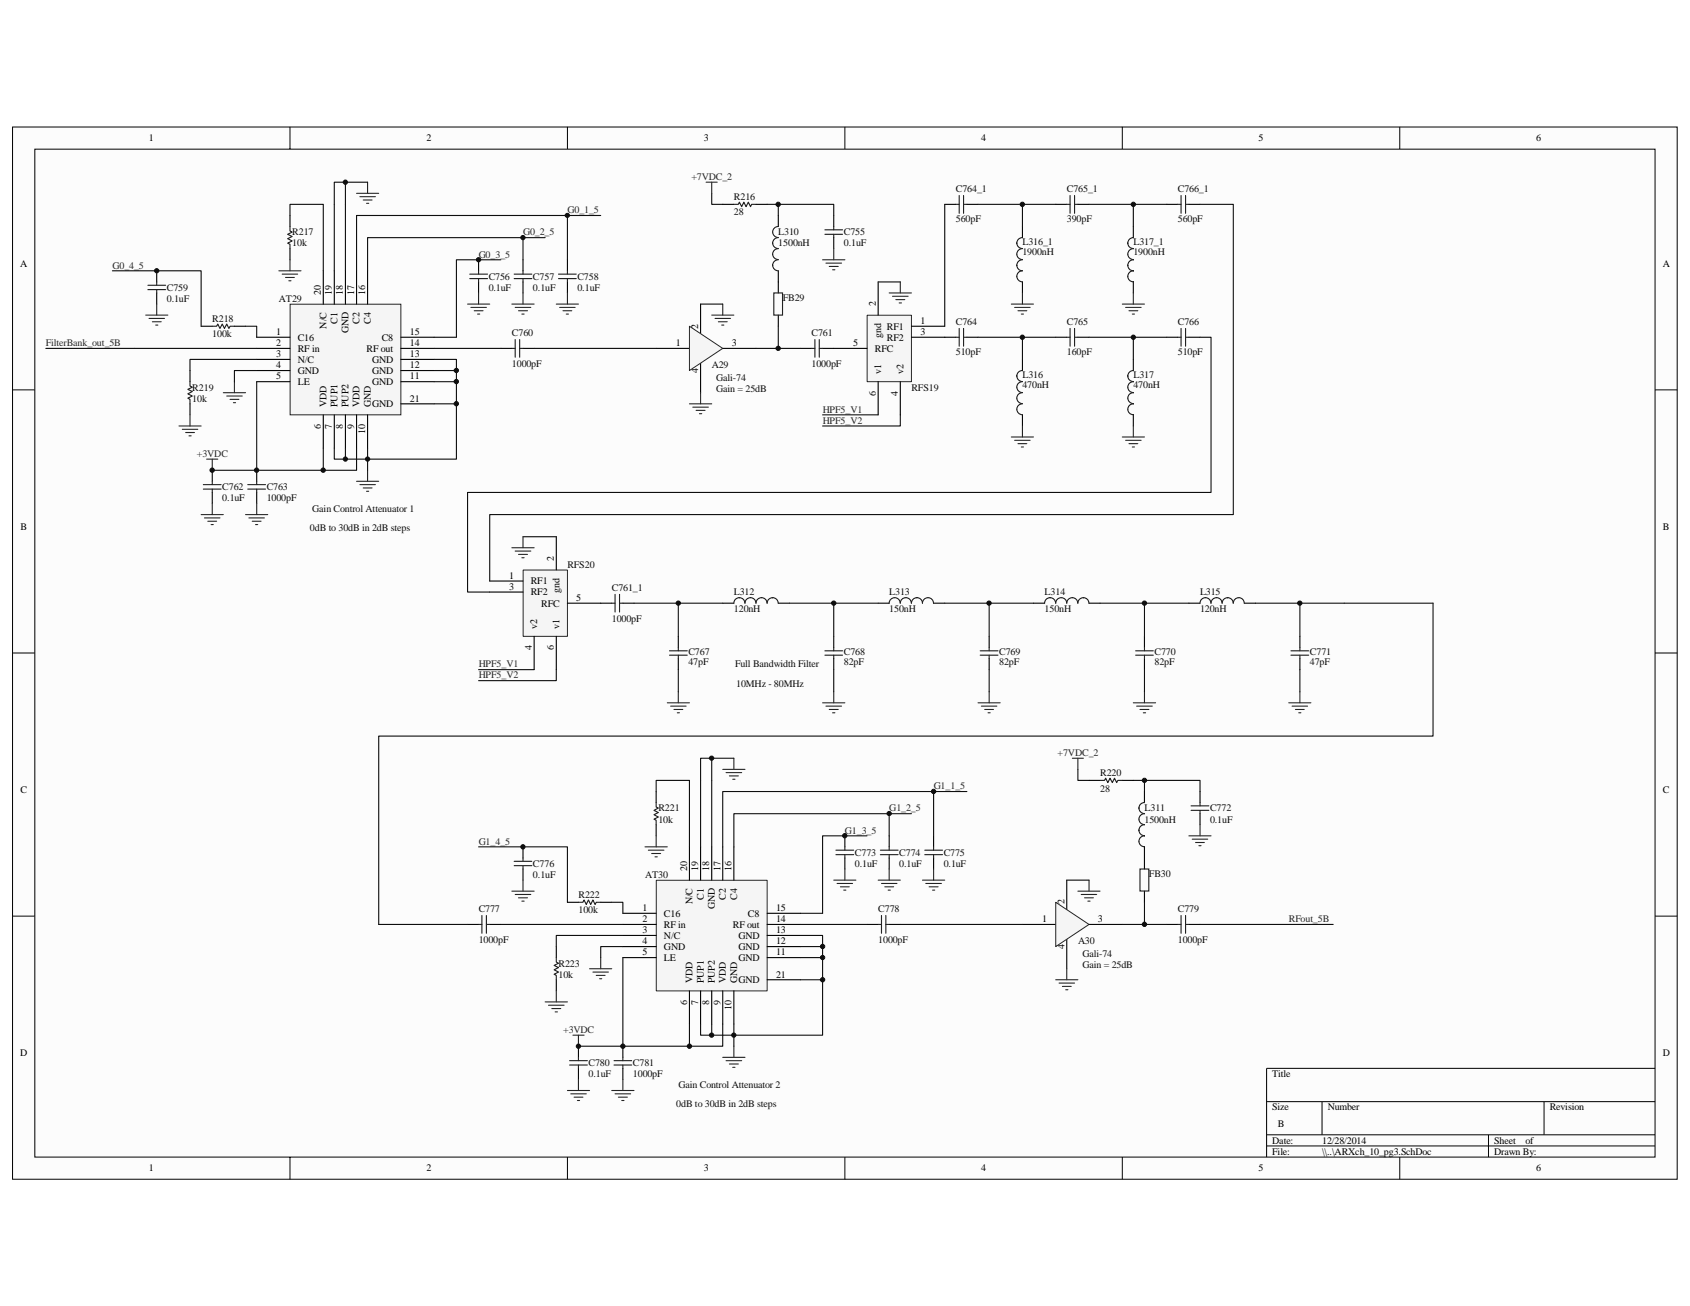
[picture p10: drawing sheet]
<svg xmlns="http://www.w3.org/2000/svg" width="279mm" height="216mm" viewBox="0 0 279 216" stroke-linecap="round" stroke-linejoin="round" font-family="sans-serif">
<path d="M2.1 21h275.2v173.9h-275.2z" fill="#fcfcfc"/>
<path d="M2.1 21h275.2v173.9h-275.2z" fill="none" stroke="#000" stroke-width=".17"/>
<path d="M5.8 24.7h267.8v166.6h-267.8z" fill="#fcfcfc"/>
<g fill="none" stroke="#000" stroke-width=".17">
<path d="M5.8 24.7h267.8v166.6h-267.8zM47.9 21v3.6M93.8 21v3.6M139.7 21v3.6M185.5 21v3.6M231.4 21v3.6M2.1 64.5h3.6M273.6 64.5h3.7M2.1 107.9h3.6M273.6 107.9h3.7M2.1 151.4h3.6M273.6 151.4h3.7"/>
<path d="M273.6 176.6h-64.2v14.7M47.9 191.3v3.6M93.8 191.3v3.6M139.7 191.3v3.6M185.5 191.3v3.6M209.4 182.1h64.2M209.4 187.6h64.2M209.4 189.4h64.2M218.6 182.1v5.5M231.4 191.3v3.6M246.1 187.6v3.7M255.3 182.1v5.5"/>
</g>
<path d="M48 50.3h18.3v18.3h-18.3z" fill="#f5f5f5"/>
<path d="M48 50.3h18.3v18.3h-18.3z" fill="none" stroke="#262626" stroke-width=".17"/>
<g fill="none" stroke="#000" stroke-width=".18">
<path d="M47.9 35.6v1.8M25.9 44.8v1.8M25.9 48.4v1.9M33.3 53.9h1.8M38.8 53.9h1.8M42.4 55.8h5.5M42.4 57.6h5.5M42.4 59.4h5.5M47.9 41.1v1.8M53.4 44.8v5.5M55.3 44.8v5.5M57.1 44.8v5.5"/>
<path d="M58.9 44.8v5.5M60.8 44.8v5.5M66.3 55.8h5.5M66.3 57.6h5.5M66.3 59.4h5.5M79.1 42.9v1.9M79.1 46.6v1.8M82.8 57.6h1.8M86.5 57.6h1.8M86.5 42.9v1.9M86.5 46.6v1.8M93.8 42.9v1.9"/>
<path d="M93.8 46.6v1.8M108.5 57.6h5.5M115.8 50.3v5.5M115.8 59.4v5.5M119.5 57.6h5.5M31.4 61.3v1.8M31.4 66.8v1.8M35.1 77.7v1.9M42.4 61.3h5.5M42.4 63.1h5.5M42.4 77.7v1.9M53.4 68.6v5.5"/>
<path d="M55.3 68.6v5.5M57.1 68.6v5.5M58.9 68.6v5.5M60.8 68.6v5.5M66.3 61.3h5.5M66.3 63.1h5.5M66.3 66.8h5.5M35.1 81.4v1.8M42.4 81.4v1.8"/>
</g>
<g fill="none" stroke="#0e0e0e" stroke-width=".18">
<path d="M47.9 35.6v-1.8h5.5v11M57.1 30.1v14.7M60.8 30.1h-5.5v14.7M86.5 39.3h3.6M93.8 35.6v7.3M99.3 35.6h-40.4v9.2M18.6 44.8h14.7v9.1M40.6 53.9h1.8v1.9M42.4 59.4h-11v1.9M42.4 57.6h-34.8M71.8 59.4h3.7v16.5h-20.2v-1.8M71.8 57.6h11"/>
<path d="M82.8 42.9h-7.3v12.9h-3.7M86.5 42.9v-3.6h-25.7v5.5M42.4 61.3h-3.6v1.8M42.4 63.1v14.6M53.4 74.1v3.6M57.1 74.1v1.8M58.9 74.1v3.6h-23.8M60.8 74.1v3.6M71.8 61.3h3.7M71.8 63.1h3.7M71.8 66.8h3.7"/>
</g>
<g fill="none" stroke="#1c1c1c" stroke-width=".18">
<path d="M47.9 37.4v.8l.4 .2-.7 .3 .7 .4-.7 .4 .7 .3-.7 .4 .3 .2v.7M24.4 47.9h3M24.4 47.2h3M25.9 46.6v.6M25.9 47.9v.5M35.1 53.9h.7l.2-.3 .4 .7 .3-.7 .4 .7 .4-.7 .3 .7 .2-.4h.8M77.7 46.1h2.9M77.7 45.3h2.9M79.1 44.8v.5M79.1 46.1v.5M84.6 57.6h.6M85 46.1h2.9"/>
<path d="M85 45.3h2.9M85.2 56.1v3M85.9 57.6h.6M85.9 56.1v3M86.5 44.8v.5M86.5 46.1v.5M92.3 46.1h3M92.3 45.3h3M93.8 44.8v.5M93.8 46.1v.5M31.4 63.1v.7l.4 .2-.7 .4 .7 .3-.7 .4 .7 .4-.7 .3 .3 .2v.8M35.1 79.6v.5"/>
<path d="M42.4 79.6v.5M33.6 80.9h3M33.6 80.1h3M35.1 80.9v.5M41 80.1h2.9M41 80.9h2.9M42.4 80.9v.5"/>
</g>
<g fill="none" stroke="#262626" stroke-width=".18">
<path d="M58.9 32h3.7M59.5 32.5h2.6M60 33.1h1.5M60.6 33.6h.4M60.8 30.1v1.9M24.1 52.1h3.6M24.6 52.6h2.6M25.2 53.2h1.4M25.7 53.7h.4M25.9 50.3v1.8M46.1 44.8h3.7M46.7 45.3h2.5"/>
<path d="M47.2 45.9h1.5M47.8 46.4h.3M47.9 42.9v1.9M77.3 50.3h3.7M77.9 50.8h2.5M78.4 51.4h1.5M79 51.9h.3M79.1 48.4v1.9M84.6 50.3h3.7M85.2 50.8h2.6M85.7 51.4h1.5M86.3 51.9h.4"/>
<path d="M86.5 48.4v1.9M92 50.3h3.6M92.5 50.8h2.6M93.1 51.4h1.4M93.6 51.9h.4M93.8 48.4v1.9M29.6 70.4h3.7M30.1 71h2.6M30.7 71.5h1.5M31.2 72.1h.4M31.4 68.6v1.8M34.2 75.9h1.8"/>
<path d="M35.1 75.9v1.8M36.9 64.9h3.7M37.5 65.5h2.5M38 66h1.5M38.6 66.6h.3M38.8 63.1v1.8M58.9 79.6h3.7M60.8 77.7v1.9M33.3 85.1h3.6M33.8 85.6h2.6M34.4 86.2h1.4M34.9 86.7h.4"/>
<path d="M35.1 83.2v1.9M40.6 85.1h3.7M41.1 85.6h2.6M41.7 86.2h1.5M42.2 86.7h.4M42.4 83.2v1.9M59.5 80.1h2.6M60 80.7h1.5M60.6 81.2h.4"/>
</g>
<path d="M114 53.9l5.5 3.7-5.5 3.7z" fill="#f5f5f5" stroke="#262626" stroke-width=".17"/>
<g fill="none" stroke="#000" stroke-width=".18">
<path d="M137.8 35.6v1.8M137.8 39.3v1.8M128.7 46.6v1.8M128.7 52.1v1.8M132.3 57.6h1.9M136 57.6h1.8M156.2 55.8h1.8M159.9 55.8h1.8M169 59.4v1.9M174.5 55.8h1.9M178.2 55.8h1.8M187.4 59.4v1.9"/>
<path d="M192.9 55.8h1.8M196.6 55.8h1.8M169 68.6v1.8M187.4 68.6v1.8M119.5 99.7h1.8M128.7 99.7h1.8M145.2 99.7h1.8M154.3 99.7h1.9M170.9 99.7h1.8M180 99.7h1.9M196.6 99.7h1.8M205.7 99.7h1.9"/>
<path d="M112.1 105.2v1.8M112.1 108.9v1.8M137.8 105.2v1.8M137.8 108.9v1.8M163.5 105.2v1.8M163.5 108.9v1.8M189.2 105.2v1.8M189.2 108.9v1.8M214.9 105.2v1.8M214.9 108.9v1.8"/>
</g>
<g fill="none" stroke="#1c1c1c" stroke-width=".18">
<path d="M136.4 38.7h2.9M136.4 38h2.9M137.8 37.4v.6M137.8 38.7v.6M127.9 48.4h1.5v3.7h-1.5zM134.2 57.6h.5M134.7 56.1v3M135.4 57.6h.6M135.4 56.1v3M158 55.8h.6M158.6 54.3v2.9M159.3 55.8h.6"/>
<path d="M159.3 54.3v2.9M176.4 55.8h.5M176.9 54.3v2.9M177.7 55.8h.5M177.7 54.3v2.9M194.7 55.8h.6M195.3 54.3v2.9M196 55.8h.6M196 54.3v2.9M169 66.8a.9 .9 0 0 0-.9 .9 .9 .9 0 0 0 .9 .9M169 64.9a.9 .9 0 0 0-.9 .9 .9 .9 0 0 0 .9 .9M169 63.1a.9 .9 0 0 0-.9 .9 .9 .9 0 0 0 .9 .9"/>
<path d="M169 61.3a.9 .9 0 0 0-.9 .9 .92 .92 0 0 0 .9 .9M187.4 66.8a.9 .9 0 0 0-.9 .9 .9 .9 0 0 0 .9 .9M187.4 64.9a.9 .9 0 0 0-.9 .9 .9 .9 0 0 0 .9 .9M187.4 63.1a.9 .9 0 0 0-.9 .9 .9 .9 0 0 0 .9 .9M187.4 61.3a.9 .9 0 0 0-.9 .9 .9 .9 0 0 0 .9 .9M126.8 99.7a.92 .92 0 0 0-.9-.9 .92 .92 0 0 0-.9 .9 .91 .91 0 0 0-.9-.9 .91 .91 0 0 0-1 .9 .89 .89 0 0 0-.9-.9h.1a.9 .9 0 0 0-1 .9M128.7 99.7a.89 .89 0 0 0-1-.9h.1a.9 .9 0 0 0-1 .9M150.7 99.7a.92 .92 0 0 0-1-.9 .92 .92 0 0 0-.9 .9 .91 .91 0 0 0-.9-.9 .91 .91 0 0 0-.9 .9M154.3 99.7a.91 .91 0 0 0-.9-.9 .91 .91 0 0 0-.9 .9 .89 .89 0 0 0-.9-.9 .9 .9 0 0 0-.9 .9M174.5 99.7a.89 .89 0 0 0-.9-.9 .9 .9 0 0 0-.9 .9M178.2 99.7a.91 .91 0 0 0-.9-.9 .91 .91 0 0 0-.9 .9 .91 .91 0 0 0-.9-.9 .91 .91 0 0 0-1 .9M180 99.7a.89 .89 0 0 0-.9-.9 .9 .9 0 0 0-.9 .9"/>
<path d="M202 99.7a.92 .92 0 0 0-.9-.9 .92 .92 0 0 0-.9 .9 .9 .9 0 0 0-.9-.9 .9 .9 0 0 0-.9 .9M205.7 99.7a.91 .91 0 0 0-.9-.9 .91 .91 0 0 0-.9 .9 .89 .89 0 0 0-.9-.9 .9 .9 0 0 0-.9 .9M110.7 108.3h2.9M110.7 107.6h2.9M112.1 107v.6M112.1 108.3v.6M136.4 108.3h2.9M136.4 107.6h2.9M137.8 107v.6M137.8 108.3v.6M162.1 108.3h2.9M162.1 107.6h2.9"/>
<path d="M163.5 107v.6M163.5 108.3v.6M187.7 107.6h3M187.7 108.3h3M189.2 107v.6M189.2 108.3v.6M213.4 107.6h3M213.4 108.3h3M214.9 107v.6M214.9 108.3v.6"/>
</g>
<g fill="none" stroke="#262626" stroke-width=".18">
<path d="M116.7 30.1h1.9M117.7 30.1v1.9M117.7 52.1h3.6M118.2 52.6h2.6M118.8 53.2h1.4M119.3 53.7h.4M119.5 50.3v1.8M136 42.9h3.7M136.5 43.5h2.6M137.1 44h1.5M137.6 44.6h.4M137.8 41.1v1.8"/>
<path d="M114 66.8h3.7M114.5 67.3h2.6M115.1 67.8h1.5M115.6 68.4h.4M115.8 64.9v1.9M167.2 72.2h3.7M167.7 72.8h2.6M168.3 73.3h1.5M168.8 73.9h.4M169 70.4v1.8M185.5 72.2h3.7M186.1 72.8h2.6"/>
<path d="M186.6 73.3h1.5M187.2 73.9h.4M187.4 70.4v1.8M110.3 116.2h3.7M110.9 116.7h2.5M111.4 117.3h1.5M112 117.8h.3M112.1 114.4v1.8M136 116.2h3.7M136.5 116.7h2.6M137.1 117.3h1.5M137.6 117.8h.4"/>
<path d="M137.8 114.4v1.8M161.7 116.2h3.7M162.2 116.7h2.6M162.8 117.3h1.5M163.3 117.8h.4M163.5 114.4v1.8M187.4 116.2h3.7M187.9 116.7h2.6M188.5 117.3h1.4M189 117.8h.4M189.2 114.4v1.8M213.1 116.2h3.6"/>
<path d="M213.6 116.7h2.6M214.2 117.3h1.4M214.7 117.8h.4M214.9 114.4v1.8"/>
</g>
<g fill="none" stroke="#0e0e0e" stroke-width=".18">
<path d="M117.7 32v1.8h1.8M126.8 33.8h11v1.8M128.7 33.8v1.8M88.3 57.6h20.2M115.8 50.3h3.7M125 57.6h7.3M128.7 53.9v3.7M161.7 55.8h7.3v3.6M169 55.8h5.5M180 55.8h12.9M187.4 55.8v3.6M104.8 99.7h14.7"/>
<path d="M112.1 99.7v5.5M130.5 99.7h14.7M137.8 99.7v5.5M156.2 99.7h14.7M163.5 99.7v5.5M181.9 99.7h14.7M189.2 99.7v5.5M207.6 99.7h29.3M214.9 99.7v5.5M112.1 110.7v3.7M137.8 110.7v3.7M163.5 110.7v3.7"/>
<path d="M189.2 110.7v3.7M214.9 110.7v3.7"/>
</g>
<path d="M108.5 145.5h18.3v18.3h-18.3z" fill="#f5f5f5"/>
<path d="M108.5 145.5h18.3v18.3h-18.3z" fill="none" stroke="#262626" stroke-width=".17"/>
<g fill="none" stroke="#000" stroke-width=".18">
<path d="M86.5 140v1.8M108.5 130.9v1.8M108.5 136.3v1.9M114 140v5.5M115.8 140v5.5M117.7 140v5.5M119.5 140v5.5M121.3 140v5.5M139.7 138.2v1.8M147 138.2v1.8M154.3 138.2v1.8M77.3 152.8h1.8"/>
<path d="M81 152.8h1.8M86.5 143.7v1.8M92 156.5v1.8M93.8 149.2h1.8M99.3 149.2h1.8M103 151h5.5M103 152.8h5.5M103 154.6h5.5M103 156.5h5.5M103 158.3h5.5M126.8 151h5.5M126.8 152.8h5.5"/>
<path d="M126.8 154.6h5.5M126.8 156.5h5.5M126.8 158.3h5.5M139.7 141.8v1.9M143.3 152.8h1.9M147 152.8h1.8M147 141.8v1.9M154.3 141.8v1.9M169 152.8h5.5M176.4 145.5v5.5M176.4 154.6v5.5M180 152.8h5.5"/>
<path d="M92 162v1.8M95.6 173v1.8M95.6 176.6v1.9M103 173v1.8M103 176.6v1.9M114 163.8v5.5M115.8 163.8v5.5M117.7 163.8v5.5M119.5 163.8v5.5M121.3 163.8v5.5M126.8 162h5.5"/>
</g>
<g fill="none" stroke="#1c1c1c" stroke-width=".18">
<path d="M108.5 132.7v.7l.3 .2-.7 .4 .7 .3-.7 .4 .7 .4-.7 .3 .4 .2v.7M139.7 140v.5M147 140v.5M154.3 140v.5M79.1 152.8h.6M79.7 151.3v3M80.4 152.8h.6M80.4 151.3v3M85 143.1h2.9M85 142.4h2.9M86.5 141.8v.6M86.5 143.1v.6"/>
<path d="M92 158.3v.7l.3 .2-.7 .4 .7 .4-.7 .3 .7 .4-.7 .4 .4 .1v.8M95.6 149.2h.8l.2-.4 .3 .7 .4-.7 .4 .7 .3-.7 .4 .7 .2-.3h.7M138.2 141.3h2.9M138.2 140.5h2.9M139.7 141.3v.5M145.2 152.8h.5M145.5 141.3h3M145.5 140.5h3M145.7 151.3v3M146.5 152.8h.5M146.5 151.3v3M147 141.3v.5"/>
<path d="M152.9 141.3h2.9M152.9 140.5h2.9M154.3 141.3v.5M94.2 176.1h2.9M94.2 175.3h2.9M95.6 174.8v.5M95.6 176.1v.5M101.5 176.1h2.9M101.5 175.3h2.9M103 174.8v.5M103 176.1v.5"/>
</g>
<g fill="none" stroke="#0e0e0e" stroke-width=".18">
<path d="M79.1 140h14.7v9.2M108.5 130.9v-1.9h5.5v11M117.7 125.3v14.7M121.3 125.3h-5.5v14.7M143.3 138.2h-7.3v12.8h-3.7M147 138.2v-3.7h-25.7v5.5M147 134.5h3.7M154.3 130.9v7.3M159.9 130.9h-40.4v9.1M62.6 152.8h14.7M82.8 152.8h20.2M101.1 149.2h1.9v1.8"/>
<path d="M103 156.5h-3.7v1.8M103 154.6h-11v1.9M103 158.3v14.7M132.3 154.6h3.7v16.5h-20.2v-1.8M132.3 152.8h11M132.3 156.5h3.7M132.3 158.3h3.7M114 169.3v3.7M117.7 169.3v1.8M119.5 169.3v3.7h-23.9M121.3 169.3v3.7M132.3 162h3.7"/>
</g>
<g fill="none" stroke="#262626" stroke-width=".18">
<path d="M106.6 140h3.7M108.5 138.2v1.8M119.5 127.2h3.7M120 127.7h2.6M120.6 128.3h1.5M121.1 128.8h.4M121.3 125.3v1.9M84.6 147.3h3.7M85.2 147.9h2.6M85.7 148.4h1.5M86.3 149h.4M86.5 145.5v1.8"/>
<path d="M99.3 158.3v1.8M107.2 140.5h2.6M107.7 141.1h1.5M108.3 141.6h.4M137.8 145.5h3.7M138.4 146h2.5M138.9 146.6h1.5M139.5 147.2h.3M139.7 143.7v1.8M145.2 145.5h3.6M145.7 146h2.6M146.3 146.6h1.4"/>
<path d="M146.8 147.2h.4M147 143.7v1.8M152.5 145.5h3.7M153.1 146h2.5M153.6 146.6h1.5M154.2 147.2h.3M154.3 143.7v1.8M90.1 165.6h3.7M90.7 166.2h2.6M91.2 166.7h1.5M91.8 167.3h.4M92 163.8v1.8"/>
<path d="M94.7 171.1h1.9M95.6 171.1v1.9M95.6 178.5v1.8M97.5 160.1h3.6M98 160.7h2.6M98.6 161.2h1.4M99.1 161.8h.4M103 178.5v1.8M119.5 174.8h3.7M120 175.3h2.6M120.6 175.9h1.5M121.1 176.4h.4"/>
<path d="M121.3 173v1.8M93.8 180.3h3.7M94.4 180.8h2.5M94.9 181.4h1.5M95.5 181.9h.3M101.1 180.3h3.7M101.7 180.8h2.6M102.2 181.4h1.5M102.8 181.9h.4"/>
</g>
<path d="M174.5 149.2l5.5 3.6-5.5 3.7z" fill="#f5f5f5" stroke="#262626" stroke-width=".17"/>
<g fill="none" stroke="#000" stroke-width=".18">
<path d="M119.5 33.8h1.8M125 33.8h1.8M128.7 35.6v1.8M128.7 44.8v1.8M180 129h1.9M185.5 129h1.9M189.2 130.9v1.8M189.2 140v3.7M198.4 130.9v1.8M198.4 134.5v1.8M189.2 147.3v1.9M192.9 152.8h1.8"/>
<path d="M196.6 152.8h1.8"/>
</g>
<g fill="none" stroke="#1c1c1c" stroke-width=".18">
<path d="M121.3 33.8h.8l.1-.4 .4 .8 .4-.8 .3 .8 .4-.8 .4 .8 .2-.4h.7M128.7 37.4a.92 .92 0 0 0-1 1 .92 .92 0 0 0 1 .9 .9 .9 0 0 0-1 .9 .91 .91 0 0 0 1 .9M128.7 42.9a.9 .9 0 0 0-1 1 .92 .92 0 0 0 1 .9M128.7 41.1a.9 .9 0 0 0-1 .9 .9 .9 0 0 0 1 .9M181.9 129h.7l.2-.3 .4 .7 .3-.7 .4 .7 .4-.7 .3 .7 .2-.4h.7M189.2 136.3a.9 .9 0 0 0-.9 1v-.1a.9 .9 0 0 0 .9 1 .9 .9 0 0 0-.9 .9 .9 .9 0 0 0 .9 .9M189.2 134.5a.9 .9 0 0 0-.9 .9 .9 .9 0 0 0 .9 .9M189.2 132.7a.9 .9 0 0 0-.9 .9 .9 .9 0 0 0 .9 .9M196.9 133.2h3M196.9 134h3M198.4 132.7v.5M198.4 134v.5"/>
<path d="M188.5 143.7h1.4v3.6h-1.4zM194.7 152.8h.6M195.3 151.3v3M196 152.8h.6M196 151.3v3"/>
</g>
<g fill="none" stroke="#262626" stroke-width=".18">
<path d="M177.3 125.3h1.8M178.2 125.3v1.9M196.6 138.2h3.6M197.1 138.7h2.6M197.7 139.3h1.4M198.2 139.8h.4M198.4 136.3v1.9M178.2 147.3h3.7M178.8 147.9h2.5M179.3 148.4h1.5M179.9 149h.3M180 145.5v1.8"/>
<path d="M174.5 162h3.7M175.1 162.5h2.6M175.6 163.1h1.5M176.2 163.6h.4M176.4 160.1v1.9"/>
</g>
<path d="M236.9 99.7v22h-174.3v31.1M178.2 127.2v1.8h1.8M187.4 129h11v1.9M189.2 129v1.9M148.8 152.8h20.2M176.4 145.5h3.6M185.5 152.8h7.4M189.2 149.2v3.6M198.4 152.8h22" fill="none" stroke="#0e0e0e" stroke-width=".18"/>
<path d="M86.5 94.3h7.3v10.9h-7.3z" fill="#f5f5f5"/>
<path d="M86.5 94.2h7.3v11h-7.3z" fill="none" stroke="#262626" stroke-width=".17"/>
<path d="M81 97.9h5.5M81 96.1h5.5M92 88.7v5.5M93.8 99.7h7.3M103 99.7h1.8M88.3 105.2v5.5M92 105.2v5.5" fill="none" stroke="#000" stroke-width=".18"/>
<path d="M101.1 99.7h.6M101.7 98.3v2.9M102.4 99.7h.6M102.4 98.3v2.9" fill="none" stroke="#1c1c1c" stroke-width=".18"/>
<path d="M84.6 90.6h3.7M85.2 91.1h2.6M85.7 91.7h1.5M86.3 92.2h.4M86.5 88.7v1.9" fill="none" stroke="#262626" stroke-width=".18"/>
<path d="M86.5 88.7h5.5M79.1 110.7h9.2M92 110.7v1.8h-12.9" fill="none" stroke="#0e0e0e" stroke-width=".18"/>
<path d="M143.4 52.1h7.3v11h-7.3z" fill="#f5f5f5"/>
<path d="M143.4 52.1h7.3v11h-7.3z" fill="none" stroke="#262626" stroke-width=".17"/>
<g fill="none" stroke="#000" stroke-width=".18">
<path d="M156.2 33.8h1.8M159.9 33.8h1.8M169 37.4v1.9M174.5 33.8h1.9M178.2 33.8h1.8M187.4 37.4v1.9M192.9 33.8h1.8M196.6 33.8h1.8M137.8 57.6h5.5M145.2 46.6v5.5M150.7 55.8h5.5M150.7 53.9h5.5"/>
<path d="M169 46.6v1.8M187.4 46.6v1.8M145.2 63.1v5.5M148.8 63.1v5.5"/>
</g>
<g fill="none" stroke="#262626" stroke-width=".18">
<path d="M147 48.4h3.7M147.6 49h2.5M148.1 49.5h1.5M148.7 50.1h.3M148.8 46.6v1.8M167.2 50.3h3.7M167.7 50.8h2.6M168.3 51.4h1.5M168.8 51.9h.4M169 48.4v1.9M185.5 50.3h3.7M186.1 50.8h2.6"/>
<path d="M186.6 51.4h1.5M187.2 51.9h.4M187.4 48.4v1.9"/>
</g>
<path d="M156.2 33.8v20.1M161.7 33.8h7.3v3.6M169 33.8h5.5M180 33.8h12.9M187.4 33.8v3.6M198.4 33.8h5.5v51.3h-122.9v11M145.2 46.6h3.6M198.4 55.8h1.8v25.6h-122.9v16.5h3.7M136 68.6h9.2M148.8 68.6v1.8h-12.8" fill="none" stroke="#0e0e0e" stroke-width=".18"/>
<g fill="none" stroke="#1c1c1c" stroke-width=".18">
<path d="M158 33.8h.6M158.6 32.3v3M159.3 33.8h.6M159.3 32.3v3M169 39.3a.9 .9 0 0 0-.9 .9 .91 .91 0 0 0 .9 .9M176.4 33.8h.5M176.9 32.3v3M177.7 33.8h.5M177.7 32.3v3M187.4 39.3a.9 .9 0 0 0-.9 .9 .89 .89 0 0 0 .9 .9M194.7 33.8h.6M195.3 32.3v3"/>
<path d="M196 33.8h.6M196 32.3v3M169 42.9a.9 .9 0 0 0-.9 1 .92 .92 0 0 0 .9 .9 .91 .91 0 0 0-.9 .9 .91 .91 0 0 0 .9 .9M169 41.1a.9 .9 0 0 0-.9 .9 .9 .9 0 0 0 .9 .9M187.4 42.9a.9 .9 0 0 0-.9 1 .9 .9 0 0 0 .9 .9 .91 .91 0 0 0-.9 .9 .91 .91 0 0 0 .9 .9M187.4 41.1a.9 .9 0 0 0-.9 .9 .9 .9 0 0 0 .9 .9"/>
</g>
<g fill="#0e0e0e" stroke="#0e0e0e" stroke-width=".17">
<circle cx="25.9" cy="44.8" r=".35"/>
<circle cx="35.1" cy="77.7" r=".36"/>
<circle cx="42.4" cy="77.7" r=".36"/>
<circle cx="53.4" cy="77.7" r=".36"/>
<circle cx="57.1" cy="75.9" r=".35"/>
<circle cx="57.1" cy="30.1" r=".35"/>
<circle cx="60.8" cy="75.9" r=".35"/>
<circle cx="75.4" cy="66.7" r=".36"/>
<circle cx="75.4" cy="63.1" r=".36"/>
<circle cx="75.4" cy="61.2" r=".35"/>
<circle cx="79.1" cy="42.9" r=".36"/>
<circle cx="86.4" cy="140" r=".36"/>
<circle cx="86.5" cy="39.3" r=".35"/>
<circle cx="93.8" cy="35.6" r=".35"/>
<circle cx="95.6" cy="173" r=".36"/>
<circle cx="103" cy="173" r=".36"/>
<circle cx="112.1" cy="99.7" r=".35"/>
<circle cx="114" cy="173" r=".36"/>
<circle cx="117.6" cy="171.1" r=".35"/>
<circle cx="117.7" cy="125.3" r=".35"/>
<circle cx="121.3" cy="171.1" r=".35"/>
<circle cx="128.7" cy="57.6" r=".35"/>
<circle cx="128.7" cy="33.8" r=".36"/>
<circle cx="136" cy="162" r=".36"/>
<circle cx="136" cy="158.3" r=".35"/>
<circle cx="136" cy="156.5" r=".36"/>
<circle cx="137.8" cy="99.7" r=".36"/>
<circle cx="139.7" cy="138.2" r=".36"/>
<circle cx="147" cy="134.5" r=".35"/>
<circle cx="154.3" cy="130.8" r=".36"/>
<circle cx="163.5" cy="99.7" r=".35"/>
<circle cx="169" cy="55.8" r=".36"/>
<circle cx="169" cy="33.8" r=".36"/>
<circle cx="187.4" cy="55.8" r=".36"/>
<circle cx="187.4" cy="33.8" r=".36"/>
<circle cx="189.2" cy="152.8" r=".36"/>
<circle cx="189.2" cy="129" r=".36"/>
<circle cx="189.2" cy="99.7" r=".36"/>
<circle cx="214.9" cy="99.7" r=".35"/>
</g>
<g font-size="1.7">
<text x="24.6" y="23.3">1</text>
<text x="70.5" y="23.3">2</text>
<text x="116.4" y="23.3">3</text>
<text x="162.2" y="23.3">4</text>
<text x="208.1" y="23.3">5</text>
<text x="254" y="23.3">6</text>
<text x="3.3" y="44.2">A</text>
<text x="274.9" y="44.2">A</text>
<text x="53" y="48.8" transform="rotate(-90 53 48.8)">20</text>
<text x="54.9" y="48.8" transform="rotate(-90 54.9 48.8)">19</text>
<text x="55.8" y="53.5" transform="rotate(-90 55.8 53.5)">C1</text>
<text x="56.7" y="48.8" transform="rotate(-90 56.7 48.8)">18</text>
<text x="58.5" y="48.8" transform="rotate(-90 58.5 48.8)">17</text>
<text x="59.5" y="53.5" transform="rotate(-90 59.5 53.5)">C2</text>
<text x="60.4" y="48.8" transform="rotate(-90 60.4 48.8)">16</text>
<text x="61.3" y="53.5" transform="rotate(-90 61.3 53.5)">C4</text>
<text x="144.8" y="50.7" transform="rotate(-90 144.8 50.7)">2</text>
<text x="152.2" y="53.6">1</text>
<text x="45.7" y="55.4">1</text>
<text x="45.7" y="57.2">2</text>
<text x="45.7" y="59.1">3</text>
<text x="49.2" y="56.3">C16</text>
<text x="49.2" y="58.1">RF in</text>
<text x="49.2" y="60">N/C</text>
<text x="54" y="54.3" transform="rotate(-90 54 54.3)">N/C</text>
<text x="57.6" y="55.1" transform="rotate(-90 57.6 55.1)">GND</text>
<text x="60.6" y="58.1">RF out</text>
<text x="61.5" y="60">GND</text>
<text x="63.1" y="56.3">C8</text>
<text x="67.8" y="59.1">13</text>
<text x="67.8" y="55.4">15</text>
<text x="67.8" y="57.2">14</text>
<text x="111.7" y="57.2">1</text>
<text x="115.4" y="54.3" transform="rotate(-90 115.4 54.3)">2</text>
<text x="121" y="57.2">3</text>
<text x="141.1" y="57.2">5</text>
<text x="144.6" y="58.1">RFC</text>
<text x="145.7" y="55.9" transform="rotate(-90 145.7 55.9)">gnd</text>
<text x="146.6" y="56.3">RF2</text>
<text x="146.6" y="54.5">RF1</text>
<text x="152.2" y="55.4">3</text>
<text x="45.7" y="60.9">4</text>
<text x="45.7" y="62.7">5</text>
<text x="49.2" y="61.8">GND</text>
<text x="49.2" y="63.6">LE</text>
<text x="61.5" y="63.6">GND</text>
<text x="61.5" y="61.8">GND</text>
<text x="67.8" y="62.7">11</text>
<text x="67.8" y="60.9">12</text>
<text x="115.4" y="61.7" transform="rotate(-90 115.4 61.7)">4</text>
<text x="144.8" y="65.4" transform="rotate(-90 144.8 65.4)">6</text>
<text x="145.7" y="61.8" transform="rotate(-90 145.7 61.8)">v1</text>
<text x="148.4" y="65.4" transform="rotate(-90 148.4 65.4)">4</text>
<text x="149.4" y="61.8" transform="rotate(-90 149.4 61.8)">v2</text>
<text x="53" y="70.9" transform="rotate(-90 53 70.9)">6</text>
<text x="54" y="67.3" transform="rotate(-90 54 67.3)">VDD</text>
<text x="54.9" y="70.9" transform="rotate(-90 54.9 70.9)">7</text>
<text x="55.8" y="67.3" transform="rotate(-90 55.8 67.3)">PUP1</text>
<text x="56.7" y="70.9" transform="rotate(-90 56.7 70.9)">8</text>
<text x="57.6" y="67.3" transform="rotate(-90 57.6 67.3)">PUP2</text>
<text x="58.5" y="70.9" transform="rotate(-90 58.5 70.9)">9</text>
<text x="59.5" y="67.3" transform="rotate(-90 59.5 67.3)">VDD</text>
<text x="60.4" y="71.7" transform="rotate(-90 60.4 71.7)">10</text>
<text x="61.3" y="67.3" transform="rotate(-90 61.3 67.3)">GND</text>
<text x="67.8" y="66.4">21</text>
<text x="3.4" y="87.7">B</text>
<text x="274.9" y="87.7">B</text>
<text x="84.2" y="95.7">1</text>
<text x="91.6" y="92.8" transform="rotate(-90 91.6 92.8)">2</text>
<text x="84.2" y="97.5">3</text>
<text x="87.8" y="98.4">RF2</text>
<text x="87.8" y="96.6">RF1</text>
<text x="89.5" y="100.3">RFC</text>
<text x="92.5" y="98" transform="rotate(-90 92.5 98)">gnd</text>
<text x="95.3" y="99.4">5</text>
<text x="87.9" y="107.5" transform="rotate(-90 87.9 107.5)">4</text>
<text x="88.8" y="103.9" transform="rotate(-90 88.8 103.9)">v2</text>
<text x="91.6" y="107.5" transform="rotate(-90 91.6 107.5)">6</text>
<text x="92.5" y="103.9" transform="rotate(-90 92.5 103.9)">v1</text>
<text x="3.4" y="131.1">C</text>
<text x="274.9" y="131.1">C</text>
<text x="113.6" y="144" transform="rotate(-90 113.6 144)">20</text>
<text x="114.5" y="149.5" transform="rotate(-90 114.5 149.5)">N/C</text>
<text x="115.4" y="144" transform="rotate(-90 115.4 144)">19</text>
<text x="116.4" y="148.7" transform="rotate(-90 116.4 148.7)">C1</text>
<text x="117.3" y="144" transform="rotate(-90 117.3 144)">18</text>
<text x="119.1" y="144" transform="rotate(-90 119.1 144)">17</text>
<text x="120" y="148.7" transform="rotate(-90 120 148.7)">C2</text>
<text x="120.9" y="144" transform="rotate(-90 120.9 144)">16</text>
<text x="121.9" y="148.7" transform="rotate(-90 121.9 148.7)">C4</text>
<text x="176" y="149.5" transform="rotate(-90 176 149.5)">2</text>
<text x="106.2" y="150.6">1</text>
<text x="106.2" y="152.5">2</text>
<text x="106.2" y="154.3">3</text>
<text x="109.8" y="151.5">C16</text>
<text x="109.8" y="153.4">RF in</text>
<text x="109.8" y="155.2">N/C</text>
<text x="118.2" y="150.3" transform="rotate(-90 118.2 150.3)">GND</text>
<text x="121.2" y="153.4">RF out</text>
<text x="122.1" y="155.2">GND</text>
<text x="123.7" y="151.5">C8</text>
<text x="128.3" y="154.3">13</text>
<text x="128.3" y="152.5">14</text>
<text x="128.3" y="150.6">15</text>
<text x="172.3" y="152.5">1</text>
<text x="181.5" y="152.5">3</text>
<text x="106.2" y="156.1">4</text>
<text x="106.2" y="157.9">5</text>
<text x="109.8" y="157">GND</text>
<text x="109.8" y="158.9">LE</text>
<text x="122.1" y="158.9">GND</text>
<text x="122.1" y="157">GND</text>
<text x="128.3" y="157.9">11</text>
<text x="128.3" y="156.1">12</text>
<text x="128.3" y="161.6">21</text>
<text x="176" y="157" transform="rotate(-90 176 157)">4</text>
<text x="113.6" y="166.1" transform="rotate(-90 113.6 166.1)">6</text>
<text x="114.5" y="162.5" transform="rotate(-90 114.5 162.5)">VDD</text>
<text x="115.4" y="166.1" transform="rotate(-90 115.4 166.1)">7</text>
<text x="116.4" y="162.5" transform="rotate(-90 116.4 162.5)">PUP1</text>
<text x="117.3" y="166.1" transform="rotate(-90 117.3 166.1)">8</text>
<text x="118.2" y="162.5" transform="rotate(-90 118.2 162.5)">PUP2</text>
<text x="119.1" y="166.1" transform="rotate(-90 119.1 166.1)">9</text>
<text x="120" y="162.5" transform="rotate(-90 120 162.5)">VDD</text>
<text x="120.9" y="166.9" transform="rotate(-90 120.9 166.9)">10</text>
<text x="121.9" y="162.5" transform="rotate(-90 121.9 162.5)">GND</text>
<text x="3.3" y="174.6">D</text>
<text x="210.3" y="178.1">Title</text>
<text x="274.9" y="174.6">D</text>
<text x="210.3" y="183.6">Size</text>
<text x="219.5" y="183.6">Number</text>
<text x="256.2" y="183.6">Revision</text>
<text x="210.3" y="189.1">Date:</text>
<text x="210.3" y="190.9">File:</text>
<text x="211.2" y="186.3">B</text>
<text x="218.6" y="190.9">\\..\ARXch_10_pg3.SchDoc</text>
<text x="218.6" y="189.1">12/28/2014</text>
<text x="247" y="190.9">Drawn By:</text>
<text x="247" y="189.1">Sheet</text>
<text x="252.2" y="189.1">of</text>
<text x="24.6" y="193.7">1</text>
<text x="70.5" y="193.7">2</text>
<text x="116.4" y="193.7">3</text>
<text x="162.2" y="193.7">4</text>
<text x="208.1" y="193.7">5</text>
<text x="254" y="193.7">6</text>
</g>
<g font-size="1.7" fill="#262626">
<text x="114.3" y="29.8">+7VDC_2</text>
<text x="93.8" y="35.3">G0_1_5</text>
<text x="86.5" y="38.9">G0_2_5</text>
<text x="18.6" y="44.4">G0_4_5</text>
<text x="79.1" y="42.6">G0_3_5</text>
<text x="7.6" y="57.2">FilterBank_out_5B</text>
<text x="136" y="68.2">HPF5_V1</text>
<text x="136" y="70">HPF5_V2</text>
<text x="32.6" y="75.5">+3VDC</text>
<text x="79.1" y="110.3">HPF5_V1</text>
<text x="79.1" y="112.2">HPF5_V2</text>
<text x="174.9" y="125">+7VDC_2</text>
<text x="154.4" y="130.5">G1_1_5</text>
<text x="139.7" y="137.8">G1_3_5</text>
<text x="147" y="134.1">G1_2_5</text>
<text x="79.1" y="139.6">G1_4_5</text>
<text x="213.1" y="152.5">RFout_5B</text>
<text x="93.1" y="170.8">+3VDC</text>
</g>
<g font-size="1.7" fill="#0e0e0e">
<text x="121.3" y="35.6">28</text>
<text x="121.3" y="33.1">R216</text>
<text x="158" y="31.8">C764_1</text>
<text x="176.4" y="31.8">C765_1</text>
<text x="194.7" y="31.8">C766_1</text>
<text x="48.3" y="40.7">10k</text>
<text x="48.3" y="38.9">R217</text>
<text x="128.7" y="40.7">1500nH</text>
<text x="128.7" y="38.9">L310</text>
<text x="139.5" y="40.7">0.1uF</text>
<text x="139.5" y="38.9">C755</text>
<text x="158" y="36.7">560pF</text>
<text x="169" y="40.6">L316_1</text>
<text x="176.4" y="36.7">390pF</text>
<text x="187.4" y="40.6">L317_1</text>
<text x="194.7" y="36.7">560pF</text>
<text x="80.8" y="46.2">C756</text>
<text x="88.1" y="46.2">C757</text>
<text x="95.5" y="46.2">C758</text>
<text x="169" y="42.2">1900nH</text>
<text x="187.4" y="42.2">1900nH</text>
<text x="27.6" y="49.9">0.1uF</text>
<text x="27.6" y="48.1">C759</text>
<text x="35.1" y="53.2">R218</text>
<text x="46.1" y="49.9">AT29</text>
<text x="80.8" y="48.1">0.1uF</text>
<text x="88.1" y="48.1">0.1uF</text>
<text x="95.5" y="48.1">0.1uF</text>
<text x="129.4" y="49.7">FB29</text>
<text x="158" y="53.7">C764</text>
<text x="176.4" y="53.7">C765</text>
<text x="194.7" y="53.7">C766</text>
<text x="35.1" y="55.8">100k</text>
<text x="84.6" y="55.6">C760</text>
<text x="134.2" y="55.6">C761</text>
<text x="158" y="58.7">510pF</text>
<text x="176.4" y="58.7">160pF</text>
<text x="194.7" y="58.7">510pF</text>
<text x="31.8" y="64.6">R219</text>
<text x="84.6" y="60.7">1000pF</text>
<text x="117.7" y="60.9">A29</text>
<text x="118.4" y="62.9">Gali-74</text>
<text x="118.4" y="64.7">Gain = 25dB</text>
<text x="134.2" y="60.7">1000pF</text>
<text x="150.7" y="64.6">RFS19</text>
<text x="169" y="62.5">L316</text>
<text x="169" y="64.2">470nH</text>
<text x="187.4" y="62.5">L317</text>
<text x="187.4" y="64.2">470nH</text>
<text x="31.8" y="66.4">10k</text>
<text x="36.7" y="82.9">0.1uF</text>
<text x="36.7" y="81">C762</text>
<text x="44.1" y="81">C763</text>
<text x="44.1" y="82.9">1000pF</text>
<text x="51.2" y="87.8">0dB to 30dB in 2dB steps</text>
<text x="51.6" y="84.7">Gain Control Attenuator 1</text>
<text x="93.8" y="93.9">RFS20</text>
<text x="101.2" y="97.7">C761_1</text>
<text x="121.3" y="101.2">120nH</text>
<text x="121.3" y="98.4">L312</text>
<text x="147" y="101.2">150nH</text>
<text x="147" y="98.4">L313</text>
<text x="172.7" y="101.2">150nH</text>
<text x="172.7" y="98.4">L314</text>
<text x="198.4" y="101.2">120nH</text>
<text x="198.4" y="98.4">L315</text>
<text x="101.2" y="102.8">1000pF</text>
<text x="113.8" y="110">47pF</text>
<text x="113.8" y="108.3">C767</text>
<text x="121.5" y="110.3">Full Bandwidth Filter</text>
<text x="121.7" y="113.6">10MHz - 80MHz</text>
<text x="139.5" y="110">82pF</text>
<text x="139.5" y="108.3">C768</text>
<text x="165.2" y="110">82pF</text>
<text x="165.2" y="108.3">C769</text>
<text x="190.9" y="110">82pF</text>
<text x="190.9" y="108.3">C770</text>
<text x="216.6" y="108.3">C771</text>
<text x="216.6" y="110">47pF</text>
<text x="181.9" y="130.9">28</text>
<text x="181.9" y="128.3">R220</text>
<text x="108.9" y="136">10k</text>
<text x="108.9" y="134.1">R221</text>
<text x="189.2" y="136">1500nH</text>
<text x="189.2" y="134.1">L311</text>
<text x="200" y="136">0.1uF</text>
<text x="200" y="134.1">C772</text>
<text x="88.1" y="143.3">C776</text>
<text x="141.3" y="143.3">0.1uF</text>
<text x="141.3" y="141.5">C773</text>
<text x="148.7" y="143.3">0.1uF</text>
<text x="148.7" y="141.5">C774</text>
<text x="156" y="143.3">0.1uF</text>
<text x="156" y="141.5">C775</text>
<text x="88.1" y="145.1">0.1uF</text>
<text x="95.7" y="148.4">R222</text>
<text x="106.7" y="145.1">AT30</text>
<text x="189.9" y="144.9">FB30</text>
<text x="79.1" y="150.8">C777</text>
<text x="79.1" y="155.9">1000pF</text>
<text x="95.7" y="151">100k</text>
<text x="145.2" y="155.9">1000pF</text>
<text x="145.2" y="150.8">C778</text>
<text x="194.7" y="155.9">1000pF</text>
<text x="194.7" y="150.8">C779</text>
<text x="92.4" y="161.6">10k</text>
<text x="92.4" y="159.8">R223</text>
<text x="178.2" y="156.1">A30</text>
<text x="178.9" y="158.1">Gali-74</text>
<text x="178.9" y="160">Gain = 25dB</text>
<text x="97.3" y="178.1">0.1uF</text>
<text x="97.3" y="176.3">C780</text>
<text x="104.6" y="176.3">C781</text>
<text x="104.6" y="178.1">1000pF</text>
<text x="112.2" y="179.9">Gain Control Attenuator 2</text>
<text x="111.8" y="183">0dB to 30dB in 2dB steps</text>
</g>
</svg>
